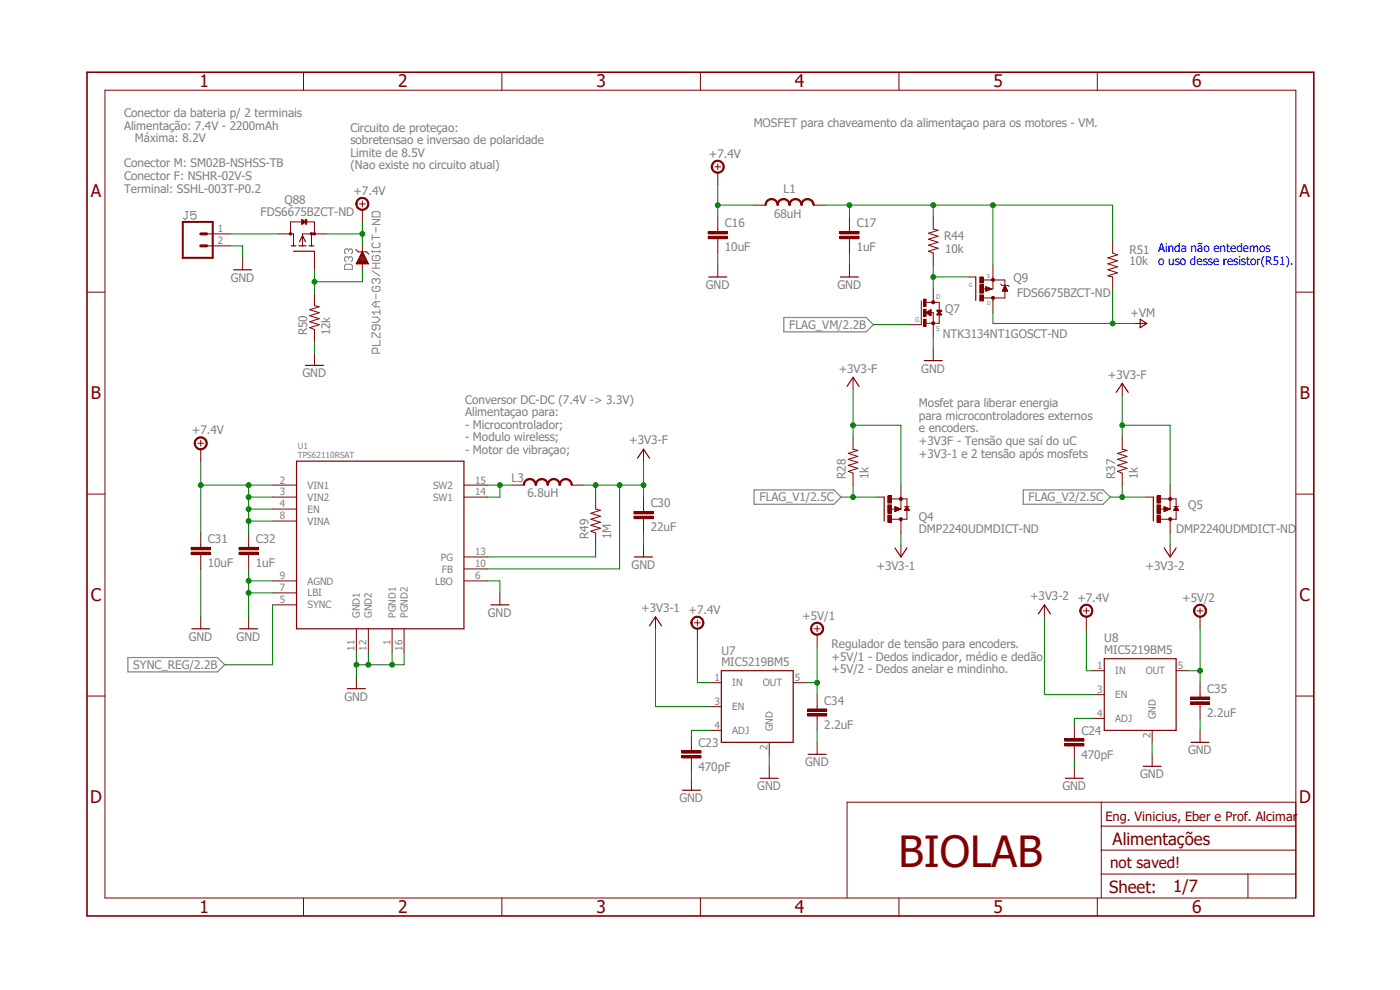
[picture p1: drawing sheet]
<svg xmlns="http://www.w3.org/2000/svg" width="297mm" height="210mm" viewBox="0 0 297 210" stroke-linecap="round" stroke-linejoin="round" font-family="sans-serif">
<path d="M17.9 15l261.2 179.9M279.1 15l-261.2 179.9" fill="none" stroke="#fff" stroke-width=".21"/>
<g fill="none" stroke="#808080" stroke-width=".21">
<path d="M39.4 44.9h.5M39.7 44.9v1.3l-.3 .3h-.3l-.2-.3M41.6 44.9h-1.1v.8l.5-.3h.3l.3 .3v.5l-.3 .3h-.5l-.3-.3M73.4 56h1.1l.3 .3v.8h-1.7v-.8zM74 53l.2-.2h.3l.3 .2v.6l-.3 .2M74 54.7l.2-.3h.3l.3 .3v.5l-.3 .3M74 53l-.3-.2h-.3l-.3 .2v.6l.3 .2M74 54.7l-.3-.3h-.3l-.3 .3v.5l.3 .3M74 53v.3M74 54.7v.2M79 45.2l.2-.3h1.1l.3 .3v.8h-1.6zM79 49.8v1.1"/>
<path d="M79 53.1v.5M79 57.4l1.6 1.1M79 56.9h1.6M79 55.8h1.6M79 53.4h1.6M79 50.4h1.6M79 46.6h1.6l-1.6 1h1.6M79.2 51.5l-.2 .2v.6l.2 .2h1.1l.3-.2v-.6l-.3-.2M79.2 54.2l-.2 .3v.5l.2 .3h1.1l.3-.3v-.5l-.3-.3h-.5v.5M79.8 59.4l-.3-.3h-.3l-.2 .3v.5l.2 .3M79.8 59.4l.3-.3h.2l.3 .3v.5l-.3 .3M79.8 48.2v1.1"/>
<path d="M79.8 55.8v1.1M79.8 59.4v.2M80.6 53.1v.5M79 67.3h1.1l.5 .5-.5 .6h-1.1M79.2 60.7l-.2 .3v.6l.2 .2h1.1l.3-.2v-.6l-.3-.3h-.5v.6M79.8 68.9v.8l-.3 .3h-.3l-.2-.3v-.5l.2-.3h1.1l.3 .3v.5l-.3 .3M79.8 62.4v1.1M79.8 64v1.1M80.1 74.9v-.8l-.3-.3h-.6l-.2 .3v.8h1.6M80.6 70.6v1h-.3l-1.1-1h-.2v1M80.6 72.2v1.1h-1.6M80.6 65.7v1"/>
<path d="M80.6 66.2h-1.6l.5 .5M80.6 64h-1.1l-.5 .6 .5 .5h1.1"/>
</g>
<path d="M166.3 67.4h17.5l1.5 1.5-1.5 1.5h-17.5zM160 103.9h16.9l1.5 1.6-1.5 1.5h-16.9zM217.1 103.9h16.9l1.5 1.6-1.5 1.5h-16.9zM27.1 139.5h19l1.6 1.5-1.6 1.5h-19z" fill="none" stroke="#808080" stroke-width=".25"/>
<g fill="none" stroke="#800000" stroke-width=".21">
<path d="M22.3 19.1h252.6v171.4h-252.6zM64.4 15.3v3.8M106.5 15.3v3.8M148.6 15.3v3.8M190.7 15.3v3.8M232.8 15.3v3.8M43.9 52.2h5M43.9 49.6h5M51.5 54.7v2.5M59.1 49.6h3.2v2.6M61.6 49.6v-2.5h5.1v2.5M66.1 49.6v2.6"/>
<path d="M66.7 53.3v1.4M69.3 49.6h-5.1v2.6M18.5 62h3.8M274.9 62h3.8M18.5 104.8h3.8M274.9 104.8h3.8M18.5 147.7h3.8M274.9 147.7h3.8M233.6 170.2v20.3M233.6 175.3h41.3M274.9 170.2h-95.2v20.3M64.4 190.5v3.8"/>
<path d="M106.5 190.5v3.8M148.6 190.5v3.8M190.7 190.5v3.8M232.8 190.5v3.8M233.6 185.4h41.3M233.6 180.3h41.3M264.8 185.4v5.1"/>
</g>
<path d="M18.5 15.3h260.2v179h-260.2z" fill="none" stroke="#800000" stroke-width=".34"/>
<path d="M38.8 47.1h6.3v7.6h-6.3z" fill="none" stroke="#800000" stroke-width=".42"/>
<path d="M42.6 49.6h1.3M42.6 52.2h1.3" fill="none" stroke="#800000" stroke-width=".64"/>
<path d="M49.6 57.2h3.8M61.8 52.2h1M62.3 53.3h4.4M63.4 52.2h1.5M63.5 51.3l.7-1.3 .6 1.3M65.6 52.2h1" fill="none" stroke="#800000" stroke-width=".25"/>
<path d="M61.4 49.4h.4v.4h-.4z" fill-rule="evenodd" fill="#800000"/>
<path d="M61.4 49.4h.4v.4h-.4z" fill="none" stroke="#800000" stroke-width=".21"/>
<path d="M66.5 49.4h.4v.4h-.4z" fill-rule="evenodd" fill="#800000"/>
<path d="M66.5 49.4h.4v.4h-.4z" fill="none" stroke="#800000" stroke-width=".21"/>
<path d="M65.9 49.4h.4v.4h-.4z" fill-rule="evenodd" fill="#800000"/>
<path d="M65.9 49.4h.4v.4h-.4z" fill="none" stroke="#800000" stroke-width=".21"/>
<path d="M64.8 46.6h.3v1h-.3z" fill-rule="evenodd" fill="#800000"/>
<g fill="none" stroke="#800000" stroke-width=".21">
<path d="M64.1 46.6l.7 .5-.7 .5zM64.1 47.5h.1M64.1 47.4h.2M64.1 47.3h.4M64.1 47.2h.5M64.1 47.1h.6M64.1 47h.6M64.1 46.9h.5M64.1 46.8h.4M64.1 46.7h.2M64.1 46.7h.1M64.1 46.6h.1"/>
<path d="M64.8 46.6h.3v1h-.3zM66.7 54.7v2.5M75.5 52.9l.5 .5h1.8l.5 .5M76.9 52.2v1.2M76.9 56v1.2M66.7 62.3v2.6l1 .2-2 .6 2 .6-2 .7 2 .6-2 .6 2 .7-2 .6 1 .4v2.5M66.7 75v2.5M136.5 108v.5M136.5 110v.5"/>
</g>
<g fill="none" stroke="#800000" stroke-width=".25">
<path d="M75.6 55.9h2.5M75.7 55.7h2.3M75.8 55.5h2.1M75.9 55.3h1.9M76 55.1h1.7M76.1 54.9h1.5M76.2 54.7h1.3M76.3 54.6h1.1M76.4 54.4h.9M76.5 54.2h.8M76.6 54h.5M76.7 53.8h.3"/>
<path d="M76.8 53.6h.2M76.8 53.4h.1M76.9 53.4l1.2 2.6h-2.5zM64.8 77.5h3.8"/>
</g>
<path d="M134.5 109.5h4.1v.5h-4.1z" fill-rule="evenodd" fill="#800000"/>
<path d="M134.5 109.5h4.1v.5h-4.1z" fill="none" stroke="#800000" stroke-width=".21"/>
<path d="M134.5 108.5h4.1v.5h-4.1z" fill-rule="evenodd" fill="#800000"/>
<path d="M134.5 108.5h4.1v.5h-4.1zM136.5 105.5v2.5M136.5 110.5v2.6" fill="none" stroke="#800000" stroke-width=".21"/>
<path d="M111.4 101.9l.8-.4h.2v.3a1.12 1.12 0 0 0-1.1 1.1h-.3v-.2z" fill-rule="evenodd" fill="#800000"/>
<path d="M111.4 101.9l.8-.4h.2v.3a1.12 1.12 0 0 0-1.1 1.1h-.3v-.2z" fill="none" stroke="#800000" stroke-width=".21"/>
<path d="M112.4 101.5a1.31 1.31 0 0 1 1.4 1.4h-.3a1.12 1.12 0 0 0-1.1-1.1z" fill-rule="evenodd" fill="#800000"/>
<path d="M112.4 101.5a1.31 1.31 0 0 1 1.4 1.4h-.3a1.12 1.12 0 0 0-1.1-1.1z" fill="none" stroke="#800000" stroke-width=".21"/>
<path d="M114 101.9l.7-.4h.2v.3a1.12 1.12 0 0 0-1.1 1.1h-.3v-.2z" fill-rule="evenodd" fill="#800000"/>
<path d="M114 101.9l.7-.4h.2v.3a1.12 1.12 0 0 0-1.1 1.1h-.3v-.2z" fill="none" stroke="#800000" stroke-width=".21"/>
<path d="M114.9 101.5a1.31 1.31 0 0 1 1.4 1.4h-.2a1.12 1.12 0 0 0-1.2-1.1z" fill-rule="evenodd" fill="#800000"/>
<path d="M114.9 101.5a1.31 1.31 0 0 1 1.4 1.4h-.2a1.12 1.12 0 0 0-1.2-1.1z" fill="none" stroke="#800000" stroke-width=".21"/>
<path d="M116.5 101.9l.8-.4h.2v.3a1.12 1.12 0 0 0-1.2 1.1h-.2v-.2z" fill-rule="evenodd" fill="#800000"/>
<path d="M116.5 101.9l.8-.4h.2v.3a1.12 1.12 0 0 0-1.2 1.1h-.2v-.2z" fill="none" stroke="#800000" stroke-width=".21"/>
<path d="M117.5 101.5a1.31 1.31 0 0 1 1.4 1.4h-.3a1.12 1.12 0 0 0-1.1-1.1z" fill-rule="evenodd" fill="#800000"/>
<path d="M117.5 101.5a1.31 1.31 0 0 1 1.4 1.4h-.3a1.12 1.12 0 0 0-1.1-1.1z" fill="none" stroke="#800000" stroke-width=".21"/>
<path d="M119 101.9l.8-.4h.2v.3a1.12 1.12 0 0 0-1.1 1.1h-.3v-.2z" fill-rule="evenodd" fill="#800000"/>
<path d="M119 101.9l.8-.4h.2v.3a1.12 1.12 0 0 0-1.1 1.1h-.3v-.2z" fill="none" stroke="#800000" stroke-width=".21"/>
<path d="M120 101.5a1.31 1.31 0 0 1 1.4 1.4h-.2a1.12 1.12 0 0 0-1.2-1.1z" fill-rule="evenodd" fill="#800000"/>
<path d="M42.6 115.6v.5M42.6 117.6v.6M108.6 102.9h2.5M120 101.5a1.31 1.31 0 0 1 1.4 1.4h-.2a1.12 1.12 0 0 0-1.2-1.1zM121.3 102.9h2.5" fill="none" stroke="#800000" stroke-width=".21"/>
<path d="M40.6 117.1h4v.5h-4z" fill-rule="evenodd" fill="#800000"/>
<path d="M40.6 117.1h4v.5h-4z" fill="none" stroke="#800000" stroke-width=".21"/>
<path d="M40.6 116.1h4v.5h-4z" fill-rule="evenodd" fill="#800000"/>
<g fill="none" stroke="#800000" stroke-width=".21">
<path d="M40.6 116.1h4v.5h-4zM42.6 113.1v2.5M42.6 118.2v2.5M52.7 115.6v.5M52.7 117.6v.6M57.8 110.5h5.1M57.8 108h5.1M57.8 105.5h5.1M57.8 102.9h5.1M98.4 105.5h5.1M98.4 102.9h5.1M98.4 118.2h5.1"/>
<path d="M126.4 105.5v2.5l1 .2-2.1 .7 2.1 .6-2.1 .7 2.1 .6-2.1 .6 2.1 .7-2.1 .6 1.1 .4v2.5M136.5 115.6v2.6M42.6 130.9v2.5M52.7 130.9v2.5M57.8 128.3h5.1M57.8 125.8h5.1M57.8 123.2h5.1M75.6 133.4v5.1M78.1 133.4v5.1M83.2 133.4v5.1M85.7 133.4v5.1M98.4 123.2h5.1"/>
<path d="M98.4 120.7h5.1M75.6 143.6v2.5"/>
</g>
<path d="M62.9 97.8h35.5v35.6h-35.5zM134.6 118.2h3.8M40.7 133.4h3.8M50.8 133.4h3.9M73.7 146.1h3.8" fill="none" stroke="#800000" stroke-width=".25"/>
<path d="M50.7 117.1h4.1v.5h-4.1z" fill-rule="evenodd" fill="#800000"/>
<path d="M50.7 117.1h4.1v.5h-4.1z" fill="none" stroke="#800000" stroke-width=".21"/>
<path d="M50.7 116.1h4.1v.5h-4.1z" fill-rule="evenodd" fill="#800000"/>
<g fill="none" stroke="#800000" stroke-width=".21">
<path d="M50.7 116.1h4.1v.5h-4.1zM52.7 113.1v2.5M52.7 118.2v2.5M106 125.8v2.5M150.5 144.8h2.5M150.5 149.9h2.5M150.5 154.9h2.5M163.2 157.5v2.5M168.3 144.8h2.5M231.7 142.3h2.6M231.7 147.4h2.6M231.7 152.4h2.6"/>
<path d="M244.4 154.9v2.6M249.5 142.3h2.6M163.2 162.6v2.5M244.4 160v2.6"/>
</g>
<path d="M104.1 128.3h3.8M234.3 139.7h15.2v15.2h-15.2zM153 142.3h15.3v15.2h-15.3zM161.3 165.1h3.8M242.5 162.6h3.8" fill="none" stroke="#800000" stroke-width=".25"/>
<path d="M162.7 42.5l.8-.4h.2v.3a1.12 1.12 0 0 0-1.1 1.1h-.3v-.2z" fill-rule="evenodd" fill="#800000"/>
<path d="M162.7 42.5l.8-.4h.2v.3a1.12 1.12 0 0 0-1.1 1.1h-.3v-.2z" fill="none" stroke="#800000" stroke-width=".21"/>
<path d="M163.7 42.1a1.37 1.37 0 0 1 1.4 1.4h-.3a1.12 1.12 0 0 0-1.1-1.1z" fill-rule="evenodd" fill="#800000"/>
<path d="M163.7 42.1a1.37 1.37 0 0 1 1.4 1.4h-.3a1.12 1.12 0 0 0-1.1-1.1z" fill="none" stroke="#800000" stroke-width=".21"/>
<path d="M165.2 42.5l.8-.4h.2v.3a1.12 1.12 0 0 0-1.1 1.1h-.3v-.2z" fill-rule="evenodd" fill="#800000"/>
<path d="M165.2 42.5l.8-.4h.2v.3a1.12 1.12 0 0 0-1.1 1.1h-.3v-.2z" fill="none" stroke="#800000" stroke-width=".21"/>
<path d="M166.2 42.1a1.37 1.37 0 0 1 1.4 1.4h-.2a1.12 1.12 0 0 0-1.2-1.1z" fill-rule="evenodd" fill="#800000"/>
<path d="M166.2 42.1a1.37 1.37 0 0 1 1.4 1.4h-.2a1.12 1.12 0 0 0-1.2-1.1z" fill="none" stroke="#800000" stroke-width=".21"/>
<path d="M167.8 42.5l.8-.4h.2v.3a1.12 1.12 0 0 0-1.2 1.1h-.2v-.2z" fill-rule="evenodd" fill="#800000"/>
<path d="M167.8 42.5l.8-.4h.2v.3a1.12 1.12 0 0 0-1.2 1.1h-.2v-.2z" fill="none" stroke="#800000" stroke-width=".21"/>
<path d="M168.8 42.1a1.37 1.37 0 0 1 1.4 1.4h-.3a1.12 1.12 0 0 0-1.1-1.1z" fill-rule="evenodd" fill="#800000"/>
<path d="M168.8 42.1a1.37 1.37 0 0 1 1.4 1.4h-.3a1.12 1.12 0 0 0-1.1-1.1z" fill="none" stroke="#800000" stroke-width=".21"/>
<path d="M170.3 42.5l.8-.4h.2v.3a1.12 1.12 0 0 0-1.1 1.1h-.3v-.2z" fill-rule="evenodd" fill="#800000"/>
<path d="M170.3 42.5l.8-.4h.2v.3a1.12 1.12 0 0 0-1.1 1.1h-.3v-.2z" fill="none" stroke="#800000" stroke-width=".21"/>
<path d="M171.3 42.1a1.37 1.37 0 0 1 1.4 1.4h-.2a1.12 1.12 0 0 0-1.2-1.1z" fill-rule="evenodd" fill="#800000"/>
<path d="M152.3 48.6v.5M152.3 50.6v.5M159.9 43.5h2.5M171.3 42.1a1.37 1.37 0 0 1 1.4 1.4h-.2a1.12 1.12 0 0 0-1.2-1.1zM172.6 43.5h2.5" fill="none" stroke="#800000" stroke-width=".21"/>
<path d="M150.2 50.1h4.1v.5h-4.1z" fill-rule="evenodd" fill="#800000"/>
<path d="M150.2 50.1h4.1v.5h-4.1z" fill="none" stroke="#800000" stroke-width=".21"/>
<path d="M150.2 49.1h4.1v.5h-4.1z" fill-rule="evenodd" fill="#800000"/>
<path d="M150.2 49.1h4.1v.5h-4.1zM152.3 46.1v2.5M152.3 51.1v2.6M180.2 48.6v.5M180.2 50.6v.5" fill="none" stroke="#800000" stroke-width=".21"/>
<path d="M178.2 50.1h4v.5h-4z" fill-rule="evenodd" fill="#800000"/>
<path d="M178.2 50.1h4v.5h-4z" fill="none" stroke="#800000" stroke-width=".21"/>
<path d="M178.2 49.1h4v.5h-4z" fill-rule="evenodd" fill="#800000"/>
<path d="M178.2 49.1h4v.5h-4zM180.2 46.1v2.5M180.2 51.1v2.6M198 46.1v2.5l1 .3-2 .6 2 .6-2 .7 2 .6-2 .6 2 .7-2 .6 1 .4v2.5M195.5 63.8v5.1M196.4 64.1h2.9v4.5h-2.9M197.5 66.3h.5v2.6M198 63.8v.3" fill="none" stroke="#800000" stroke-width=".21"/>
<path d="M197.7 68.3h.5v.5l-.2 .1-.3-.1z" fill-rule="evenodd" fill="#800000"/>
<path d="M197.7 68.3h.5v.5l-.2 .1-.3-.1z" fill="none" stroke="#800000" stroke-width=".21"/>
<circle cx="198" cy="64.1" r=".34" fill="#800000"/>
<circle cx="198" cy="64.1" r=".34" fill="none" stroke="#800000" stroke-width=".21"/>
<path d="M196 63.5h.5v1.5h-.5z" fill-rule="evenodd" fill="#800000"/>
<path d="M196 63.5h.5v1.5h-.5z" fill="none" stroke="#800000" stroke-width=".21"/>
<path d="M196 65.6h.5v1.5h-.5z" fill-rule="evenodd" fill="#800000"/>
<path d="M196 65.6h.5v1.5h-.5z" fill="none" stroke="#800000" stroke-width=".21"/>
<path d="M196 67.7h.5v1.6h-.5z" fill-rule="evenodd" fill="#800000"/>
<path d="M196 67.7h.5v1.6h-.5z" fill="none" stroke="#800000" stroke-width=".21"/>
<path d="M198.8 65.8h1v.2h-1z" fill-rule="evenodd" fill="#800000"/>
<g fill="none" stroke="#800000" stroke-width=".21">
<path d="M205.6 58.8h1.4M208.6 59.4h4.6v1.1M210.7 58.8v2.5h-.3M192.9 68.9h2.6M196.5 66.3l1-.6v1.3M196.5 66.3l1 .7M196.5 66.3h1M196.5 66.4h1M196.6 66.3h.9M196.6 66.5h.9M196.7 66.5h.8M196.7 66.2h.8"/>
<path d="M196.8 66.5h.7M196.8 66.6h.7M196.8 66.1h.7M196.9 66h.6M197 66.7h.5M197 66h.5M197.1 66.8h.4M197.2 66.8h.3M197.2 65.9h.3M197.3 65.8h.2M197.3 66.9h.2M197.4 65.8h.1"/>
<path d="M197.4 67h.1M198 61.3v2.5M198 68.9v2.5M198.8 65.8h1v.2h-1zM198.8 66.8h.9M198.8 66.6h.8M198.9 66.5h.7M199 66.5h.5M199 66.4h.5M199.1 66.3h.3M199.1 66.2h.2M199.2 66.1h.1"/>
<path d="M199.3 66l.5 .8h-1zM208.4 61.3h.9M209.1 60.8l1.3 .5-1.3 .5zM210.7 63.2v.6M212.3 60.3l.3 .2h1.2l.3 .3M213.2 61.8v1.4h-4.5M213.2 60.5l.6 1.3h-1.2z"/>
</g>
<path d="M207 58.8v4.9" fill="none" stroke="#800000" stroke-width=".25"/>
<path d="M209.3 61l.8 .3-.8 .3v-.3h.2" fill="none" stroke="#800000" stroke-width=".34"/>
<path d="M210.4 59.1h.5v.5h-.5z" fill-rule="evenodd" fill="#800000"/>
<path d="M210.4 59.1h.5v.5h-.5z" fill="none" stroke="#800000" stroke-width=".21"/>
<path d="M210.4 62.9h.5v.5h-.5z" fill-rule="evenodd" fill="#800000"/>
<path d="M210.4 62.9h.5v.5h-.5z" fill="none" stroke="#800000" stroke-width=".21"/>
<path d="M207.9 58.8h.7v1.2h-.7z" fill-rule="evenodd" fill="#800000"/>
<path d="M207.9 58.8h.7v1.2h-.7z" fill="none" stroke="#800000" stroke-width=".21"/>
<path d="M207.9 62.6h.7v1.2h-.7z" fill-rule="evenodd" fill="#800000"/>
<path d="M207.9 62.6h.7v1.2h-.7z" fill="none" stroke="#800000" stroke-width=".21"/>
<path d="M207.9 60.4h.7v1.8h-.7z" fill-rule="evenodd" fill="#800000"/>
<g fill="none" stroke="#800000" stroke-width=".21">
<path d="M152.3 56.2v2.6M180.2 56.2v2.6M210.7 56.2v2.6M236.1 51.1v2.6l1 .4-2.1 .6 2.1 .6-2.1 .7 2.1 .6-2.1 .6 2.1 .7-2.1 .6 1.1 .3v2.5M198 74v2.5M207.9 60.4h.7v1.8h-.7zM210.7 63.8v2.5M212.8 61.6h.9M212.8 61.5h.8M212.9 61.4h.7M212.9 61.3h.6M212.9 61.2h.6"/>
<path d="M213 61.1h.4M213 61h.4M213.1 61h.3M213.1 60.9h.2M213.1 60.8h.2M213.2 60.7l.5 1h-1zM213.2 60.7h.1M173.4 149.9v.5M173.4 151.9v.5"/>
</g>
<path d="M150.4 58.8h3.8M178.3 58.8h3.8M196.1 76.5h3.8" fill="none" stroke="#800000" stroke-width=".25"/>
<path d="M171.3 151.4h4.1v.5h-4.1z" fill-rule="evenodd" fill="#800000"/>
<path d="M171.3 151.4h4.1v.5h-4.1z" fill="none" stroke="#800000" stroke-width=".21"/>
<path d="M171.3 150.4h4.1v.5h-4.1z" fill-rule="evenodd" fill="#800000"/>
<path d="M171.3 150.4h4.1v.5h-4.1zM173.4 147.4v2.5M173.4 152.4v2.5M254.6 147.4v.5M254.6 149.4v.5" fill="none" stroke="#800000" stroke-width=".21"/>
<path d="M252.6 148.9h4v.5h-4z" fill-rule="evenodd" fill="#800000"/>
<path d="M252.6 148.9h4v.5h-4z" fill="none" stroke="#800000" stroke-width=".21"/>
<path d="M252.6 147.9h4v.5h-4z" fill-rule="evenodd" fill="#800000"/>
<path d="M76.2 43.3h1.3M76.9 42.6v1.3M173.4 157.5v2.5M252.6 147.9h4v.5h-4zM254.6 144.8v2.6M254.6 149.9v2.5M254.6 154.9v2.6" fill="none" stroke="#800000" stroke-width=".21"/>
<path d="M252.7 157.5h3.8M171.4 160h3.9" fill="none" stroke="#800000" stroke-width=".25"/>
<path d="M75.8 42.4a1.4 1.4 0 0 1 2.2 0 1.4 1.4 0 0 1-.7 2.2 1.4 1.4 0 0 1-1.8-1.3h.2a1.15 1.15 0 0 1 1.7-1 1.15 1.15 0 0 1 .2 1.9 1.15 1.15 0 0 1-1.8-.6l-.1-.3h-.2z" fill-rule="evenodd" fill="#800000"/>
<path d="M75.8 42.4a1.4 1.4 0 0 1 2.2 0 1.4 1.4 0 0 1-.7 2.2 1.4 1.4 0 0 1-1.8-1.3h.2a1.15 1.15 0 0 1 1.7-1 1.15 1.15 0 0 1 .2 1.9 1.15 1.15 0 0 1-1.8-.6l-.1-.3h-.2zM76.9 44.5v2.6M42 94h1.2M42.6 93.4v1.3" fill="none" stroke="#800000" stroke-width=".21"/>
<path d="M41.5 93.1a1.39 1.39 0 0 1 2.3 .2 1.39 1.39 0 0 1-.8 2.1 1.39 1.39 0 0 1-1.8-1.4h.2a1.15 1.15 0 0 1 1.7-.9 1.15 1.15 0 0 1 .2 1.9 1.15 1.15 0 0 1-1.8-.6l-.1-.4h-.2z" fill-rule="evenodd" fill="#800000"/>
<path d="M151.6 35.4h1.3M152.3 34.8v1.2M41.5 93.1a1.39 1.39 0 0 1 2.3 .2 1.39 1.39 0 0 1-.8 2.1 1.39 1.39 0 0 1-1.8-1.4h.2a1.15 1.15 0 0 1 1.7-.9 1.15 1.15 0 0 1 .2 1.9 1.15 1.15 0 0 1-1.8-.6l-.1-.4h-.2zM42.6 95.3v2.5M136.5 95.3v2.5" fill="none" stroke="#800000" stroke-width=".21"/>
<path d="M135.3 97.2l1.2-1.9 1.3 1.9" fill="none" stroke="#800000" stroke-width=".25"/>
<path d="M151.2 34.5a1.39 1.39 0 0 1 2.2 .2 1.39 1.39 0 0 1-.8 2.1 1.39 1.39 0 0 1-1.7-1.4h.2a1.13 1.13 0 0 1 1.6-1.1 1.13 1.13 0 0 1 .4 1.8 1.13 1.13 0 0 1-1.9-.3l-.1-.4h-.2z" fill-rule="evenodd" fill="#800000"/>
<path d="M151.2 34.5a1.39 1.39 0 0 1 2.2 .2 1.39 1.39 0 0 1-.8 2.1 1.39 1.39 0 0 1-1.7-1.4h.2a1.13 1.13 0 0 1 1.6-1.1 1.13 1.13 0 0 1 .4 1.8 1.13 1.13 0 0 1-1.9-.3l-.1-.4h-.2zM152.3 36.7v2.5M147.3 132.1h1.3M148 131.5v1.3" fill="none" stroke="#800000" stroke-width=".21"/>
<path d="M146.9 131.2a1.39 1.39 0 0 1 2.2 .2 1.39 1.39 0 0 1-.8 2.1 1.39 1.39 0 0 1-1.7-1.4h.2a1.13 1.13 0 0 1 1.5-1.1 1.13 1.13 0 0 1 .5 1.9 1.13 1.13 0 0 1-1.9-.4l-.1-.4h-.2z" fill-rule="evenodd" fill="#800000"/>
<path d="M146.9 131.2a1.39 1.39 0 0 1 2.2 .2 1.39 1.39 0 0 1-.8 2.1 1.39 1.39 0 0 1-1.7-1.4h.2a1.13 1.13 0 0 1 1.5-1.1 1.13 1.13 0 0 1 .5 1.9 1.13 1.13 0 0 1-1.9-.4l-.1-.4h-.2zM148 133.4v2.5M229.8 129.6h1.3M230.5 128.9v1.3" fill="none" stroke="#800000" stroke-width=".21"/>
<path d="M229.4 128.7a1.39 1.39 0 0 1 2.2 .2 1.39 1.39 0 0 1-.8 2 1.39 1.39 0 0 1-1.7-1.3h.2a1.15 1.15 0 0 1 1.6-1.1 1.15 1.15 0 0 1 .4 1.8 1.15 1.15 0 0 1-1.9-.3l-.1-.4h-.2z" fill-rule="evenodd" fill="#800000"/>
<path d="M229.4 128.7a1.39 1.39 0 0 1 2.2 .2 1.39 1.39 0 0 1-.8 2 1.39 1.39 0 0 1-1.7-1.3h.2a1.15 1.15 0 0 1 1.6-1.1 1.15 1.15 0 0 1 .4 1.8 1.15 1.15 0 0 1-1.9-.3l-.1-.4h-.2zM230.5 130.9v2.5M146.7 158.7v.6M146.7 160.8v.5" fill="none" stroke="#800000" stroke-width=".21"/>
<path d="M144.7 160.3h4v.5h-4z" fill-rule="evenodd" fill="#800000"/>
<path d="M144.7 160.3h4v.5h-4z" fill="none" stroke="#800000" stroke-width=".21"/>
<path d="M144.7 159.3h4v.5h-4z" fill-rule="evenodd" fill="#800000"/>
<path d="M144.7 159.3h4v.5h-4zM146.7 156.2v2.5M227.9 156.2v.5M227.9 158.2v.5M146.7 161.3v2.5" fill="none" stroke="#800000" stroke-width=".21"/>
<path d="M225.9 157.7h4.1v.5h-4.1z" fill-rule="evenodd" fill="#800000"/>
<path d="M225.9 157.7h4.1v.5h-4.1z" fill="none" stroke="#800000" stroke-width=".21"/>
<path d="M225.9 156.7h4.1v.5h-4.1z" fill-rule="evenodd" fill="#800000"/>
<path d="M181 92.8v2.5l1 .2-2 .7 2 .6-2 .7 2 .6-2 .6 2 .7-2 .6 1 .4v2.5M181 80.1v2.5M238.1 92.8v2.5l1 .2-2 .7 2 .6-2 .7 2 .6-2 .6 2 .7-2 .6 1 .4v2.5M238.1 81.3v2.6M172.7 133.4h1.3M173.4 132.8v1.2M225.9 156.7h4.1v.5h-4.1zM227.9 153.7v2.5M227.9 158.7v2.6M146.7 165.1v2.5M227.9 162.6v2.5" fill="none" stroke="#800000" stroke-width=".21"/>
<path d="M179.7 82l1.3-1.9 1.2 1.9M236.8 83.2l1.3-1.9 1.3 1.9M144.8 167.6h3.8M226 165.1h3.8" fill="none" stroke="#800000" stroke-width=".25"/>
<path d="M172.3 132.5a1.4 1.4 0 0 1 2.2 .1 1.4 1.4 0 0 1-.7 2.1 1.4 1.4 0 0 1-1.8-1.3h.2a1.14 1.14 0 0 1 1.5-1.1 1.14 1.14 0 0 1 .6 1.7 1.14 1.14 0 0 1-1.8 .1l-.3-.7h-.2z" fill-rule="evenodd" fill="#800000"/>
<path d="M172.3 132.5a1.4 1.4 0 0 1 2.2 .1 1.4 1.4 0 0 1-.7 2.1 1.4 1.4 0 0 1-1.8-1.3h.2a1.14 1.14 0 0 1 1.5-1.1 1.14 1.14 0 0 1 .6 1.7 1.14 1.14 0 0 1-1.8 .1l-.3-.7h-.2zM173.4 134.7v2.5M254 129.6h1.2M254.6 128.9v1.3" fill="none" stroke="#800000" stroke-width=".21"/>
<path d="M253.5 128.7a1.39 1.39 0 0 1 2.3 .2 1.39 1.39 0 0 1-.8 2 1.39 1.39 0 0 1-1.8-1.3h.2a1.13 1.13 0 0 1 1.6-1.1 1.13 1.13 0 0 1 .4 1.8 1.13 1.13 0 0 1-1.9-.3l-.1-.4h-.2z" fill-rule="evenodd" fill="#800000"/>
<g fill="none" stroke="#800000" stroke-width=".21">
<path d="M240.6 68.6h2.6M186.1 105.5h1.5M189.1 105.8h3.3v1.7M191.1 105.5v2.5h-2.1M191.1 110.2v.3M191.1 115.6v2.6M191.9 107.5h1M192.4 108.1v2.1h-3.3M248.2 115.6v2.6M139.1 130.9v2.5M221.6 128.3v2.6M253.5 128.7a1.39 1.39 0 0 1 2.3 .2 1.39 1.39 0 0 1-.8 2 1.39 1.39 0 0 1-1.8-1.3h.2a1.13 1.13 0 0 1 1.6-1.1 1.13 1.13 0 0 1 .4 1.8 1.13 1.13 0 0 1-1.9-.3l-.1-.4h-.2z"/>
<path d="M254.6 130.9v2.5"/>
</g>
<path d="M241.9 67.7l1.4 .9-1.4 .9zM187.6 105.5v5M189.9 116.2l1.2 2 1.3-2M247 116.2l1.2 2 1.3-2M137.8 132.8l1.3-1.9 1.2 1.9M220.3 130.2l1.3-1.9 1.2 1.9" fill="none" stroke="#800000" stroke-width=".25"/>
<path d="M190.9 105.6l.2-.1 .2 .1v.5h-.4z" fill-rule="evenodd" fill="#800000"/>
<path d="M190.9 105.6l.2-.1 .2 .1v.5h-.4z" fill="none" stroke="#800000" stroke-width=".21"/>
<path d="M190.9 109.9h.4v.5l-.2 .1-.2-.1z" fill-rule="evenodd" fill="#800000"/>
<path d="M190.9 109.9h.4v.5l-.2 .1-.2-.1z" fill="none" stroke="#800000" stroke-width=".21"/>
<path d="M188.3 109.3h.8v1.5h-.8z" fill-rule="evenodd" fill="#800000"/>
<path d="M188.3 109.3h.8v1.5h-.8z" fill="none" stroke="#800000" stroke-width=".21"/>
<path d="M188.3 105.2h.8v1.5h-.8z" fill-rule="evenodd" fill="#800000"/>
<path d="M188.3 105.2h.8v1.5h-.8z" fill="none" stroke="#800000" stroke-width=".21"/>
<path d="M188.3 107.1h.8v1.8h-.8z" fill-rule="evenodd" fill="#800000"/>
<g fill="none" stroke="#800000" stroke-width=".21">
<path d="M188.3 107.1h.8v1.8h-.8zM189.9 107.5l1.2 .5-1.2 .5M189.9 107.5v1M189.9 108.5h.1M189.9 108.4h.2M189.9 108.3h.4M189.9 108.2h.6M189.9 108.1h.9M189.9 108h1.1M189.9 107.9h1.2M189.9 107.9h.9M189.9 107.8h.7"/>
<path d="M189.9 107.7h.5M189.9 107.6h.3M189.9 107.5h.1M191.1 102.9v2.6M191.1 110.5v2.6M191.9 108.1h.9M192 108h.7M192.1 107.9h.6M192.2 107.9h.5M192.2 107.8h.4M192.2 107.7h.3M192.3 107.6h.1"/>
<path d="M192.4 107.5h.1M192.4 107.5l.5 .7h-1zM243.2 105.5h1.5M246.3 105.8h3.2v1.7M248.2 105.5v2.5h-2.1M248.2 110.2v.3M249 107.5h1M249.5 108.1v2.1h-3.3"/>
</g>
<path d="M244.7 105.5v5" fill="none" stroke="#800000" stroke-width=".25"/>
<path d="M248 105.6l.2-.1 .3 .1v.5h-.5l-.1-.3z" fill-rule="evenodd" fill="#800000"/>
<path d="M248 105.6l.2-.1 .3 .1v.5h-.5l-.1-.3z" fill="none" stroke="#800000" stroke-width=".21"/>
<path d="M248 109.9h.5v.5l-.3 .1-.2-.1-.1-.2z" fill-rule="evenodd" fill="#800000"/>
<path d="M248 109.9h.5v.5l-.3 .1-.2-.1-.1-.2z" fill="none" stroke="#800000" stroke-width=".21"/>
<path d="M245.4 109.3h.8v1.5h-.8z" fill-rule="evenodd" fill="#800000"/>
<path d="M245.4 109.3h.8v1.5h-.8z" fill="none" stroke="#800000" stroke-width=".21"/>
<path d="M245.4 105.2h.8v1.5h-.8z" fill-rule="evenodd" fill="#800000"/>
<path d="M245.4 105.2h.8v1.5h-.8z" fill="none" stroke="#800000" stroke-width=".21"/>
<path d="M245.4 107.1h.8v1.8h-.8z" fill-rule="evenodd" fill="#800000"/>
<g fill="none" stroke="#800000" stroke-width=".21">
<path d="M245.4 107.1h.8v1.8h-.8zM247 107.5l1.2 .5-1.2 .5M247 107.5v1M247 108.5h.1M247 108.4h.2M247 108.3h.4M247 108.2h.6M247 108.1h.9M247 108h1.1M247 107.9h1.2M247 107.9h.9M247 107.8h.7"/>
<path d="M247 107.7h.5M247 107.6h.3M247 107.5h.1M248.2 102.9v2.6M248.2 110.5v2.6M249.1 108.1h.8M249.1 108h.8M249.2 107.9h.7M249.3 107.9h.5M249.3 107.8h.4M249.4 107.7h.2M249.4 107.6h.2"/>
<path d="M249.5 107.5l.5 .7h-1zM249.5 107.5h.1"/>
</g>
<path d="M48.9 52.2h2.6v2.5M66.7 72.4v2.6M136.5 113.1v2.5M42.6 120.7v10.2M52.7 125.8h5.1M57.8 123.2h-5.1v7.7" fill="none" stroke="#008000" stroke-width=".21"/>
<circle cx="52.7" cy="125.8" r=".51" fill="#008000"/>
<g fill="none" stroke="#008000" stroke-width=".21">
<path d="M52.7 120.7v2.5"/>
<circle cx="52.7" cy="125.8" r=".51"/>
</g>
<circle cx="52.7" cy="123.2" r=".51" fill="#008000"/>
<g fill="none" stroke="#008000" stroke-width=".21">
<path d="M75.6 138.5v5.1M78.1 138.5v2.5h-2.5"/>
<circle cx="52.7" cy="123.2" r=".51"/>
</g>
<circle cx="75.6" cy="141" r=".51" fill="#008000"/>
<g fill="none" stroke="#008000" stroke-width=".21">
<path d="M83.2 138.5v2.5M85.7 138.5v2.5h-7.6"/>
<circle cx="75.6" cy="141" r=".51"/>
</g>
<circle cx="78.1" cy="141" r=".51" fill="#008000"/>
<circle cx="78.1" cy="141" r=".51" fill="none" stroke="#008000" stroke-width=".21"/>
<circle cx="83.2" cy="141" r=".51" fill="#008000"/>
<g fill="none" stroke="#008000" stroke-width=".21">
<path d="M66.7 57.2v5.1M66.7 59.8h10.2M152.3 53.7v2.5M180.2 53.7v2.5M198 71.4v2.6M103.5 123.2h2.5v2.6M173.4 154.9v2.6M244.4 157.5v2.5M254.6 152.4v2.5M146.7 163.8v1.3M163.2 160v2.6M227.9 161.3v1.3"/>
<circle cx="83.2" cy="141" r=".51"/>
</g>
<circle cx="66.7" cy="59.8" r=".51" fill="#008000"/>
<g fill="none" stroke="#008000" stroke-width=".21">
<path d="M76.9 57.2v2.6M103.5 102.9h2.5v2.6h-2.5"/>
<circle cx="66.7" cy="59.8" r=".51"/>
</g>
<circle cx="106" cy="102.9" r=".51" fill="#008000"/>
<g fill="none" stroke="#008000" stroke-width=".21">
<path d="M175.1 43.5h22.9v2.6M180.2 43.5v2.6M106 102.9h2.6M126.4 115.6v2.6h-22.9"/>
<circle cx="106" cy="102.9" r=".51"/>
</g>
<circle cx="180.2" cy="43.5" r=".51" fill="#008000"/>
<g fill="none" stroke="#008000" stroke-width=".21">
<path d="M198 43.5h12.7v12.7"/>
<circle cx="180.2" cy="43.5" r=".51"/>
</g>
<circle cx="198" cy="43.5" r=".51" fill="#008000"/>
<g fill="none" stroke="#008000" stroke-width=".21">
<path d="M210.7 43.5h25.4"/>
<circle cx="198" cy="43.5" r=".51"/>
</g>
<circle cx="210.6" cy="43.5" r=".51" fill="#008000"/>
<g fill="none" stroke="#008000" stroke-width=".21">
<path d="M198 56.2v5.1M198 58.8h7.6M236.1 43.5v7.6"/>
<circle cx="210.6" cy="43.5" r=".51"/>
</g>
<circle cx="198" cy="58.8" r=".51" fill="#008000"/>
<g fill="none" stroke="#008000" stroke-width=".21">
<path d="M178.4 105.5h7.7M181 102.9v2.6"/>
<circle cx="198" cy="58.8" r=".51"/>
</g>
<circle cx="181" cy="105.5" r=".51" fill="#008000"/>
<g fill="none" stroke="#008000" stroke-width=".21">
<path d="M235.5 105.5h7.7M238.1 102.9v2.6"/>
<circle cx="181" cy="105.5" r=".51"/>
</g>
<circle cx="238.1" cy="105.5" r=".51" fill="#008000"/>
<g fill="none" stroke="#008000" stroke-width=".21">
<path d="M69.3 49.6h7.6M76.9 47.1v5.1"/>
<circle cx="238.1" cy="105.5" r=".51"/>
</g>
<circle cx="76.9" cy="49.6" r=".51" fill="#008000"/>
<g fill="none" stroke="#008000" stroke-width=".21">
<path d="M42.6 102.9v10.2M52.7 105.5h5.1M57.8 102.9h-5.1v5.1h5.1"/>
<circle cx="76.9" cy="49.6" r=".51"/>
</g>
<circle cx="52.7" cy="105.5" r=".51" fill="#008000"/>
<g fill="none" stroke="#008000" stroke-width=".21">
<path d="M42.6 102.9h10.1"/>
<circle cx="52.7" cy="105.5" r=".51"/>
</g>
<circle cx="52.7" cy="102.9" r=".51" fill="#008000"/>
<g fill="none" stroke="#008000" stroke-width=".21">
<path d="M52.7 108v2.5h5.1"/>
<circle cx="52.7" cy="102.9" r=".51"/>
</g>
<circle cx="52.7" cy="108" r=".51" fill="#008000"/>
<g fill="none" stroke="#008000" stroke-width=".21">
<path d="M52.7 110.5v2.6"/>
<circle cx="52.7" cy="108" r=".51"/>
</g>
<circle cx="52.7" cy="110.5" r=".51" fill="#008000"/>
<g fill="none" stroke="#008000" stroke-width=".21">
<path d="M42.6 97.8v5.1"/>
<circle cx="52.7" cy="110.5" r=".51"/>
</g>
<circle cx="42.6" cy="102.9" r=".51" fill="#008000"/>
<g fill="none" stroke="#008000" stroke-width=".21">
<path d="M152.3 39.2v6.9M152.3 43.5h7.6"/>
<circle cx="42.6" cy="102.9" r=".51"/>
</g>
<circle cx="152.3" cy="43.5" r=".51" fill="#008000"/>
<g fill="none" stroke="#008000" stroke-width=".21">
<path d="M123.8 102.9h12.7v2.6M126.4 102.9v2.6M148 135.9v8.9h2.5M230.5 133.4v8.9h1.2"/>
<circle cx="152.3" cy="43.5" r=".51"/>
</g>
<circle cx="126.4" cy="102.9" r=".51" fill="#008000"/>
<g fill="none" stroke="#008000" stroke-width=".21">
<path d="M131.4 102.9v17.8h-27.9"/>
<circle cx="126.4" cy="102.9" r=".51"/>
</g>
<circle cx="131.4" cy="102.9" r=".51" fill="#008000"/>
<g fill="none" stroke="#008000" stroke-width=".21">
<path d="M136.5 97.8v5.1"/>
<circle cx="131.4" cy="102.9" r=".51"/>
</g>
<circle cx="136.5" cy="102.9" r=".51" fill="#008000"/>
<g fill="none" stroke="#008000" stroke-width=".21">
<path d="M181 90.2h10.1v12.7M181 82.6v10.2"/>
<circle cx="136.5" cy="102.9" r=".51"/>
</g>
<circle cx="181" cy="90.2" r=".51" fill="#008000"/>
<g fill="none" stroke="#008000" stroke-width=".21">
<path d="M238.1 90.2h10.1v12.7M238.1 83.9v8.9"/>
<circle cx="181" cy="90.2" r=".51"/>
</g>
<circle cx="238.1" cy="90.2" r=".51" fill="#008000"/>
<g fill="none" stroke="#008000" stroke-width=".21">
<path d="M139.1 133.4v16.5h11.4M173.4 137.2v10.2M221.6 130.9v16.5h10.1M150.5 154.9h-3.8v1.3M170.8 144.8h2.6M231.7 152.4h-3.8v1.3"/>
<circle cx="238.1" cy="90.2" r=".51"/>
</g>
<circle cx="173.4" cy="144.8" r=".51" fill="#008000"/>
<g fill="none" stroke="#008000" stroke-width=".21">
<path d="M254.6 133.4v11.4M252.1 142.3h2.5"/>
<circle cx="173.4" cy="144.8" r=".51"/>
</g>
<circle cx="254.6" cy="142.3" r=".51" fill="#008000"/>
<g fill="none" stroke="#008000" stroke-width=".21">
<path d="M210.7 66.3v2.3h29.9M236.1 61.3v7.3"/>
<circle cx="254.6" cy="142.3" r=".51"/>
</g>
<circle cx="236" cy="68.6" r=".51" fill="#008000"/>
<g fill="none" stroke="#008000" stroke-width=".21">
<path d="M48.9 49.6h10.2M185.3 68.9h7.6M191.1 113.1v2.5M248.2 113.1v2.5M57.8 128.3v12.7h-10.1"/>
<circle cx="236" cy="68.6" r=".51"/>
</g>
<text font-size="9.1" fill="#800000" x="190.6" y="183.9">BIOLAB</text>
<g font-size="3.7" fill="#800000">
<text x="42.3" y="18.5">1</text>
<text x="84.5" y="18.5">2</text>
<text x="126.6" y="18.5">3</text>
<text x="168.7" y="18.5">4</text>
<text x="210.8" y="18.5">5</text>
<text x="252.9" y="18.5">6</text>
<text x="19.3" y="41.9">A</text>
<text x="275.7" y="41.9">A</text>
<text x="19.3" y="84.7">B</text>
<text x="275.8" y="84.7">B</text>
<text x="19.3" y="127.5">C</text>
<text x="275.7" y="127.5">C</text>
<text x="19.1" y="170.4">D</text>
<text x="275.6" y="170.4">D</text>
<text x="42.3" y="193.7">1</text>
<text x="84.5" y="193.7">2</text>
<text x="126.6" y="193.7">3</text>
<text x="168.7" y="193.7">4</text>
<text x="210.8" y="193.7">5</text>
<text x="252.9" y="193.7">6</text>
</g>
<g font-size="3.6" fill="#800000">
<text x="236.1" y="179.3">Alimentações</text>
<text x="235.3" y="189.4">Sheet:</text>
<text x="248.9" y="189.2">1/7</text>
</g>
<text font-size="3.2" fill="#800000" x="235.5" y="184.1">not saved!</text>
<text font-size="2.7" fill="#800000" x="234.5" y="174.2">Eng. Vinicius, Eber e Prof. Alcimar</text>
<g font-size="2.5" fill="#808080">
<text x="26.3" y="24.9">Conector da bateria p/ 2 terminais</text>
<text x="26.3" y="27.5">Alimentação: 7.4V - 2200mAh</text>
<text x="74.3" y="27.9">Circuito de proteçao:</text>
<text x="159.9" y="26.9">MOSFET para chaveamento da alimentaçao para os motores - VM.</text>
<text x="26.3" y="35.5">Conector M: SM02B-NSHSS-TB</text>
<text x="28.6" y="30.2">Máxima: 8.2V</text>
<text x="74.3" y="30.6">sobretensao e inversao de polaridade</text>
<text x="74.3" y="33.2">Limite de 8.5V</text>
<text x="74.3" y="35.9">(Nao existe no circuito atual)</text>
<text x="150.4" y="33.5">+7.4V</text>
<text x="26.3" y="38.2">Conector F: NSHR-02V-S</text>
<text x="26.3" y="40.9">Terminal: SSHL-003T-P0.2</text>
<text x="75" y="41.4">+7.4V</text>
<text x="166.2" y="41">L1</text>
<text x="55.3" y="45.8">FDS6675BZCT-ND</text>
<text x="60.4" y="43.3">Q88</text>
<text x="164.2" y="46.3">68uH</text>
<text x="153.8" y="53.3">10uF</text>
<text x="153.8" y="48.2">C16</text>
<text x="181.7" y="53.3">1uF</text>
<text x="181.7" y="48.2">C17</text>
<text x="200.3" y="50.9">R44</text>
<text x="200.5" y="53.7">10k</text>
<text x="239.6" y="53.9">R51</text>
<text x="48.9" y="59.8">GND</text>
<text x="215" y="59.8">Q9</text>
<text x="239.6" y="56.2">10k</text>
<text x="149.7" y="61.3">GND</text>
<text x="177.7" y="61.3">GND</text>
<text x="215.8" y="63">FDS6675BZCT-ND</text>
<text x="65.2" y="71.2" transform="rotate(-90 65.2 71.2)">R50</text>
<text x="70" y="71.2" transform="rotate(-90 70 71.2)">12k</text>
<text x="167.4" y="69.8">FLAG_VM/2.2B</text>
<text x="200" y="71.7">NTK3134NT1GOSCT-ND</text>
<text x="200.5" y="66.4">Q7</text>
<text x="239.9" y="67.1">+VM</text>
<text x="64.2" y="80.1">GND</text>
<text x="177.9" y="79">+3V3-F</text>
<text x="195.5" y="79">GND</text>
<text x="235" y="80.3">+3V3-F</text>
<text x="98.7" y="85.6">Conversor DC-DC (7.4V -&gt; 3.3V)</text>
<text x="98.7" y="88.3">Alimentaçao para:</text>
<text x="194.9" y="86.4">Mosfet para liberar energia</text>
<text x="194.9" y="89.1">para microcontroladores externos</text>
<text x="40.7" y="92.1">+7.4V</text>
<text x="98.7" y="91">- Microcontrolador;</text>
<text x="98.7" y="93.6">- Modulo wireless;</text>
<text x="133.5" y="94.3">+3V3-F</text>
<text x="194.9" y="91.7">e encoders.</text>
<text x="194.9" y="94.4">+3V3F - Tensão que saí do uC</text>
<text x="98.7" y="96.3">- Motor de vibraçao;</text>
<text x="179.5" y="101.6" transform="rotate(-90 179.5 101.6)">R28</text>
<text x="184.3" y="101.6" transform="rotate(-90 184.3 101.6)">1k</text>
<text x="194.9" y="97.1">+3V3-1 e 2 tensão após mosfets</text>
<text x="236.6" y="101.6" transform="rotate(-90 236.6 101.6)">R37</text>
<text x="241.4" y="101.6" transform="rotate(-90 241.4 101.6)">1k</text>
<text x="108.5" y="102.2">L3</text>
<text x="111.9" y="105.5">6.8uH</text>
<text x="138.1" y="107.6">C30</text>
<text x="161.1" y="106.3">FLAG_V1/2.5C</text>
<text x="218.2" y="106.3">FLAG_V2/2.5C</text>
<text x="252.1" y="108">Q5</text>
<text x="138.1" y="112.7">22uF</text>
<text x="194.9" y="113.1">DMP2240UDMDICT-ND</text>
<text x="194.9" y="110.5">Q4</text>
<text x="249.5" y="113.1">DMP2240UDMDICT-ND</text>
<text x="44.1" y="115.2">C31</text>
<text x="54.3" y="115.2">C32</text>
<text x="124.9" y="114.3" transform="rotate(-90 124.9 114.3)">R49</text>
<text x="129.7" y="114.3" transform="rotate(-90 129.7 114.3)">1M</text>
<text x="44.1" y="120.3">10uF</text>
<text x="54.3" y="120.3">1uF</text>
<text x="134" y="120.7">GND</text>
<text x="185.9" y="120.9">+3V3-1</text>
<text x="243" y="120.9">+3V3-2</text>
<text x="103.5" y="130.9">GND</text>
<text x="136" y="129.8">+3V3-1</text>
<text x="146.1" y="130.2">+7.4V</text>
<text x="170.2" y="131.5">+5V/1</text>
<text x="218.5" y="127.3">+3V3-2</text>
<text x="228.6" y="127.7">+7.4V</text>
<text x="250.8" y="127.7">+5V/2</text>
<text x="40" y="135.9">GND</text>
<text x="50.2" y="135.9">GND</text>
<text x="176.4" y="137.5">Regulador de tensão para encoders.</text>
<text x="234.3" y="136.2">U8</text>
<text x="28.3" y="141.9">SYNC_REG/2.2B</text>
<text x="153" y="141.3">MIC5219BM5</text>
<text x="153" y="139">U7</text>
<text x="176.4" y="140.1">+5V/1 - Dedos indicador, médio e dedão</text>
<text x="176.4" y="142.8">+5V/2 - Dedos anelar e mindinho.</text>
<text x="234.3" y="138.7">MIC5219BM5</text>
<text x="73.1" y="148.6">GND</text>
<text x="174.9" y="149.5">C34</text>
<text x="256.1" y="147">C35</text>
<text x="174.9" y="154.6">2.2uF</text>
<text x="229.4" y="155.8">C24</text>
<text x="256.1" y="152.1">2.2uF</text>
<text x="148.2" y="158.4">C23</text>
<text x="229.4" y="160.9">470pF</text>
<text x="252.1" y="160">GND</text>
<text x="148.2" y="163.5">470pF</text>
<text x="160.7" y="167.6">GND</text>
<text x="170.8" y="162.6">GND</text>
<text x="225.4" y="167.6">GND</text>
<text x="241.9" y="165.1">GND</text>
<text x="144.1" y="170.2">GND</text>
</g>
<g font-size="2.5" fill="#00f">
<text x="245.7" y="53.6">Ainda não entedemos</text>
<text x="245.7" y="56.2">o uso desse resistor(R51).</text>
</g>
<g font-size="2.1" fill="#808080">
<text x="46.2" y="51.8">2</text>
<text x="46.2" y="49.2">1</text>
<text x="59.4" y="107.7">4</text>
<text x="59.4" y="105.1">3</text>
<text x="59.4" y="102.6">2</text>
<text x="65.2" y="106.2">VIN2</text>
<text x="65.2" y="103.7">VIN1</text>
<text x="91.9" y="106.2">SW1</text>
<text x="91.9" y="103.7">SW2</text>
<text x="100.8" y="105.1">14</text>
<text x="100.8" y="102.6">15</text>
<text x="59.4" y="110.2">8</text>
<text x="65.2" y="111.3">VINA</text>
<text x="65.2" y="108.8">EN</text>
<text x="93.5" y="118.9">PG</text>
<text x="100.8" y="117.8">13</text>
<text x="59.4" y="125.4">7</text>
<text x="59.4" y="122.9">9</text>
<text x="65.2" y="124">AGND</text>
<text x="92.3" y="124">LBO</text>
<text x="93.8" y="121.5">FB</text>
<text x="100.8" y="120.3">10</text>
<text x="100.8" y="122.9">6</text>
<text x="59.4" y="127.9">5</text>
<text x="65.2" y="129.1">SYNC</text>
<text x="65.2" y="126.5">LBI</text>
<text x="76.4" y="131.1" transform="rotate(-90 76.4 131.1)">GND1</text>
<text x="78.9" y="131.1" transform="rotate(-90 78.9 131.1)">GND2</text>
<text x="84" y="131.1" transform="rotate(-90 84 131.1)">PGND1</text>
<text x="86.5" y="131.1" transform="rotate(-90 86.5 131.1)">PGND2</text>
<text x="82.8" y="136.9" transform="rotate(-90 82.8 136.9)">1</text>
<text x="75.2" y="138" transform="rotate(-90 75.2 138)">11</text>
<text x="77.8" y="138" transform="rotate(-90 77.8 138)">12</text>
<text x="85.4" y="138" transform="rotate(-90 85.4 138)">16</text>
<text x="232.8" y="141.9">1</text>
<text x="236.6" y="143">IN</text>
<text x="243.1" y="143">OUT</text>
<text x="249.9" y="141.9">5</text>
<text x="151.6" y="144.4">1</text>
<text x="151.6" y="149.5">3</text>
<text x="155.4" y="145.6">IN</text>
<text x="161.8" y="145.6">OUT</text>
<text x="168.6" y="144.4">5</text>
<text x="232.8" y="147">3</text>
<text x="236.6" y="148.1">EN</text>
<text x="151.6" y="154.6">4</text>
<text x="155.4" y="150.7">EN</text>
<text x="155.4" y="155.7">ADJ</text>
<text x="164" y="155.2" transform="rotate(-90 164 155.2)">GND</text>
<text x="232.8" y="152.1">4</text>
<text x="236.6" y="153.2">ADJ</text>
<text x="245.2" y="152.6" transform="rotate(-90 245.2 152.6)">GND</text>
<text x="162.8" y="159" transform="rotate(-90 162.8 159)">2</text>
<text x="244.1" y="156.5" transform="rotate(-90 244.1 156.5)">2</text>
</g>
<g font-size="1.8" fill="#808080">
<text x="63.2" y="95.3">U1</text>
<text x="63.2" y="97.1">TPS62110RSAT</text>
</g>
<g font-size="1.4" fill="#808080">
<text x="198.6" y="63.5">D</text>
<text x="194.2" y="68.3">G</text>
<text x="198.6" y="70.2">S</text>
</g>
<g font-size="1.1" fill="#808080">
<text x="209.4" y="58.9">S</text>
<text x="205.6" y="60.8">G</text>
<text x="209.4" y="64.6">D</text>
</g>
</svg>
